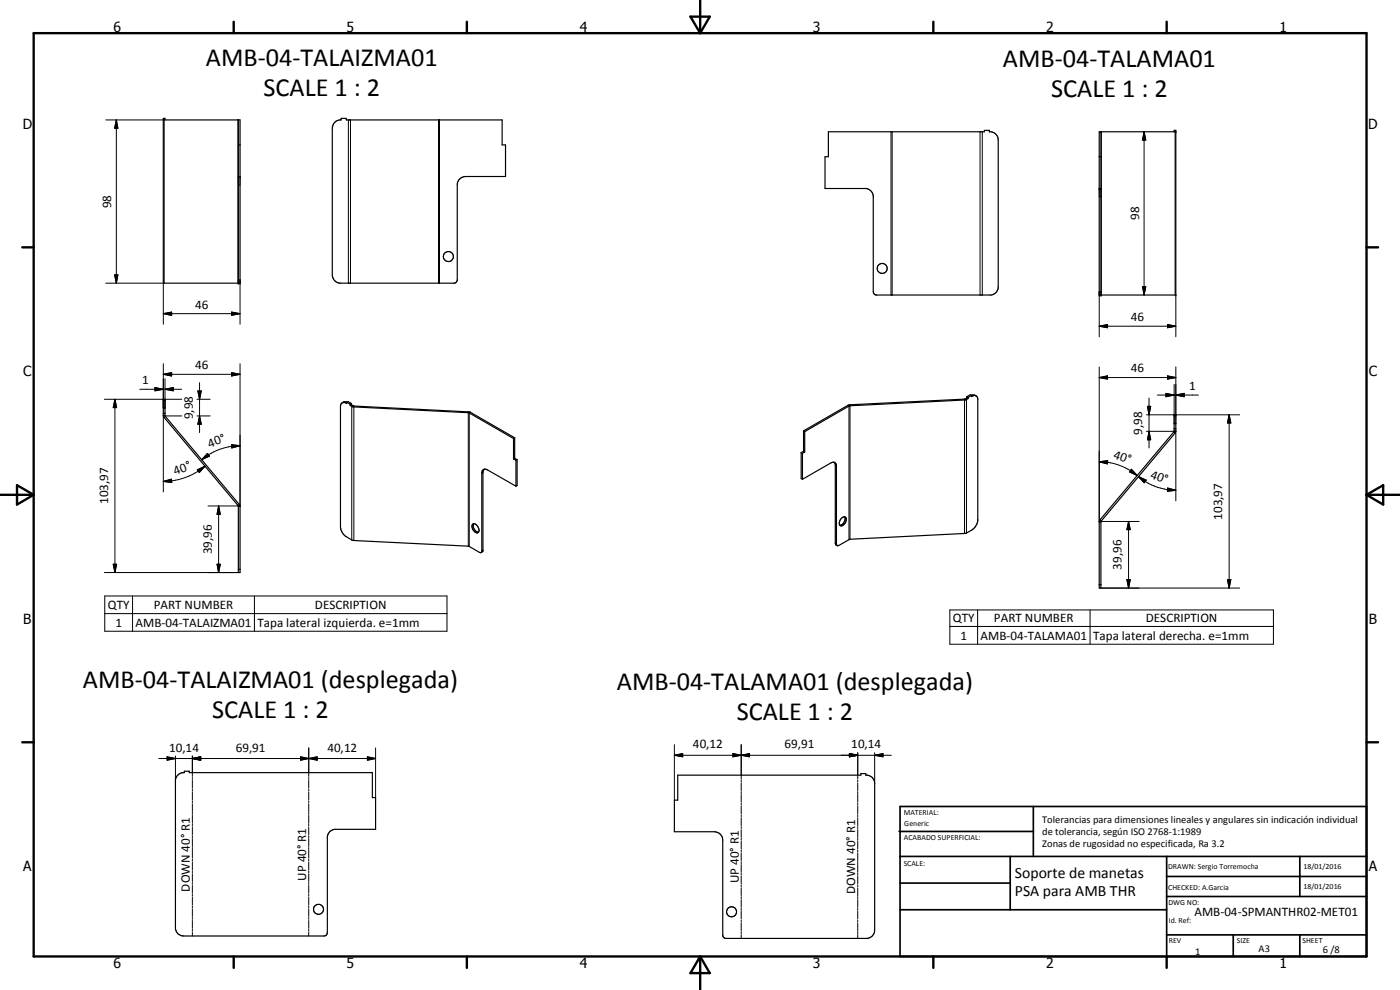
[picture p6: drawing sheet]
<svg xmlns="http://www.w3.org/2000/svg" width="420mm" height="297mm" viewBox="0 0 420 297" stroke-linecap="round" stroke-linejoin="round" font-family="sans-serif">
<g fill="none" stroke="#000" stroke-width=".35">
<path d="M49 36h23v49h-23v-49.5h.5v.5M71.5 36v49M100.4 36.8l.8-.6 1.2-.2v-.5h1.5v.5h46.8v7.5h1v9.5h-12a2.57 2.57 0 0 0-2.5 2.1v28.9l-.3 .8-.5 .2h-34.5a2.57 2.57 0 0 1-2.2-2.5v-44zM248.6 39.5h46.8v-.4h1.5v.4a2.46 2.46 0 0 1 2.7 2.5v44a2.49 2.49 0 0 1-2.1 2.5h-34.6l-.4-.2-.4-.8v-28.8a2.55 2.55 0 0 0-2.1-2.1h-12.4v-9.6h1zM330.4 39.5v49M352.4 39.5v-.4h.5v49.4h-23v-49h23M71.5 43.5h.5M71.5 53h.5M329.9 56.6h.5M329.9 47h.5M49 119.8h.5l.1 5.2 22.3 26.5 .1 20.3h-.5v-20l-22.4-26.7zM290.1 119l.4 .3"/>
<path d="M290.1 119v.4M290.1 119.4l.4 .2M290.1 119.4l-.7 .4-34.8 1.7-13.4 7.8M290.5 119.3v.3M290.5 119.6l-.8 .4-34.6 1.8-13.6 7.7M291.5 118.6l.7-.1 .7 .3M291.6 118.6l-.4-.2-1.1 .6M291.6 118.6v.4a1.06 1.06 0 0 1 1.1-.3 1.06 1.06 0 0 1 .7 1v36.8a4.2 4.2 0 0 1-1.7 2.5l-2 1.1-34.6 1.7-3.8 1.9-.3-.5v-23.5a1.01 1.01 0 0 0-.6-1 1.01 1.01 0 0 0-1.1 .2l-8.5 4.9M291.6 118.6l-1.1 .7M49 122.5h.5M49 124h.5M104 120.7l.4-.2 1.1 .6"/>
<path d="M104 120.7l1.1 .6M104 120.7v.4a1.08 1.08 0 0 0-1.1-.3 1.08 1.08 0 0 0-.7 1l.1 36.8a3.6 3.6 0 0 0 1.7 2.4l2.2 1.2 34.3 1.7 3.8 1.9 .3-.5v-23.6a1.04 1.04 0 0 1 .6-.9 1.04 1.04 0 0 1 1.1 .2l8.5 4.9M104.1 120.7l-.9-.1-.5 .3M105.1 121.3v.4M105.1 121.7l.8 .4 34.6 1.7 13.6 7.8M105.5 121.1l-.4 .2M105.5 121.1v.4M105.5 121.5l-.4 .2M105.5 121.5l.7 .3 34.8 1.8 13.5 7.8M154.1 131.6v6.1M154.1 137.7l.7 .4M154.5 131.4v6.1"/>
<path d="M154.5 131.4l-.4 .2M154.5 137.5l.7 .4M154.5 137.5l-.4 .2M154.8 138.1v7.8M155.2 137.9v7.8l-.4 .2M155.2 137.9l-.4 .2M240.4 135.8v7.8l.4 .2M240.4 135.8l.4 .2M240.8 136v7.8M241.2 129.3v6.1M241.2 129.3l.3 .2M241.2 135.4l-.8 .4"/>
<path d="M241.2 135.4l.3 .2M241.5 129.5v6.1M241.5 135.6l-.7 .4M250.3 138.7l.4 .8v23.6l.1 .3 .5 .3M352.4 124.5h.5v5l-.2 .4-22.3 26.6v19.9h-.5l.1-20.2 22.3-26.6zM352.4 127.1h.5M352.4 128.6h.5M142.1 157.1a1.9 1.9 0 0 1 1.5 2.6M142.1 157.1a1.36 1.36 0 0 0 .2 2.3l.6 .5 .7-.2M142.1 157.1a1.92 1.92 0 0 0 1.3 2.6h.2M145.3 140.8l-.4 .8v23.7l-.5 .5M252.5 155.5l1-.4a1.7 1.7 0 0 1-.8 2.7 .87 .87 0 0 1-.9-.5 .87 .87 0 0 1 .2-1z"/>
<path d="M253.5 155.1a1.97 1.97 0 0 1-1.5 2.5M71.5 170.8h.5M329.9 175.4h.5M53.2 232.7l1.2-.8 .9-.1v-.4h1.5v.4h54.9v7.5h1v9.5h-12.3a2.53 2.53 0 0 0-2.2 2.2v28.8l-.5 1h-42.6a2.47 2.47 0 0 1-2.4-2.1v-44.7zM203.4 232.6h54.9v-.5h1.5v.5a2.46 2.46 0 0 1 2.7 2.5v44a2.47 2.47 0 0 1-2.2 2.5l-42.8-.1-.5-.5-.1-.5v-28.4a2.52 2.52 0 0 0-2.5-2.5h-12v-9.5h1z"/>
<circle cx="134.6" cy="77" r="1.5"/>
<circle cx="264.8" cy="80.5" r="1.49"/>
<circle cx="95.6" cy="272.8" r="1.5"/>
<circle cx="219.6" cy="273.6" r="1.5"/>
</g>
<g fill="#000">
<circle cx="330.4" cy="39.5" r=".18"/>
<circle cx="352.9" cy="39.5" r=".18"/>
<circle cx="329.9" cy="56.6" r=".18"/>
<circle cx="330.4" cy="56.6" r=".18"/>
<circle cx="71.5" cy="85" r=".18"/>
<circle cx="72" cy="85" r=".18"/>
<circle cx="329.9" cy="88.5" r=".18"/>
<circle cx="330.4" cy="88.5" r=".18"/>
<circle cx="352.9" cy="88.5" r=".18"/>
<circle cx="49" cy="119.8" r=".18"/>
<circle cx="49.5" cy="119.8" r=".18"/>
<circle cx="352.4" cy="124.5" r=".18"/>
<circle cx="352.9" cy="124.5" r=".18"/>
</g>
<g fill="none" stroke="#000" stroke-width=".3">
<path d="M31.7 36h17.6v49h-17.6M34.9 36l.5 2.5h-1zM34.9 36v49M71.4 36v49M104.6 36v49M105.2 36v49M131.6 36v49M131.9 36v49M267.4 39.5v49M267.7 39.5v49M294.1 39.5v49M294.8 39.5v49"/>
<path d="M330.5 39.5v49M343.4 39.5l.5 2.5h-1zM343.4 39.5v49M352.7 39.5v49M71.5 55.5h.5M329.9 59.1h.5M34.4 82.5h1l-.5 2.5zM49 94.1l2.5-.5v1zM49 85v12.3M49 94.1h23M69.5 93.6l2.5 .5-2.5 .5zM71.5 84h.5v13.3"/>
<path d="M329.9 97.9l2.5-.5v.9zM329.9 97.9h23M330.4 87.5h-.5v13.5M342.9 86h1l-.5 2.5zM350.4 97.4l2.5 .5-2.5 .4zM352.9 88.5v12.5M31.3 119.8h17.7M34.5 119.8l.5 2.5h-1zM34.5 119.8v52M41.9 116.8h12.6M46.5 116.3l2.5 .5-2.5 .5zM49 112.3l2.5-.5v1z"/>
<path d="M49 112.3h23M49 109.1v13.4M49.5 116.8l2.5-.5v1zM49.5 119.8h5.1M49.5 113.6v8.9M59.1 119.8h4M59.4 117.3h1l-.5 2.5zM59.9 114.8v15M69.5 111.8l2.5 .5-2.5 .5zM72 109.1v42.9h-.5M289.4 119.8l.1 40.3M289.7 119.7l.4 .2v40"/>
<path d="M291.6 118.9h.1M329.9 113.3l2.5-.5v.9zM329.9 110.1v46.5h.5M329.9 113.3h23M344.8 119.4v15M347.4 118.5h12.3M349.9 118l2.5 .5-2.5 .5zM350.4 112.8l2.5 .5-2.5 .4zM352.4 115.4v9.1h-8.3M352.9 118.5l2.5-.5v1zM352.9 110.1v14.4h19.2M49 122.3h.5"/>
<path d="M49.5 124.6h-.5v23M49.6 124.8h5M49.6 125l-.3 .3M59.1 124.8h4M59.9 124.8l.5 2.5h-1zM61.5 139.9a19.7 19.7 0 0 1-12.5 4.5M62.3 136.1l.6 .8-2.4 1zM69.5 133.4l2.5 .3-2.5 .7zM72 133.7a18.2 18.2 0 0 0-11.5 4.2M104 120.9v.1M105.9 121.7l-.3 .2v40.1M106.2 121.8v40.4"/>
<path d="M140.5 123.6v40.3M141.2 123.7l-.4 .2v40.1M250.7 139.7l.3 .3M254.5 121.6l.3 .2v40.1M255.1 121.5v40.3M329.9 138.6l2.5-.4-.1 1zM329.9 138.6a17.8 17.8 0 0 1 11.4 4.1M344.1 129.4h8.3M344.4 121.9h.9l-.5 2.6zM344.8 129.4l.5 2.6h-.9zM352.3 129.6l.4 .3M352.4 129.3h.5v21"/>
<path d="M352.4 126.9h.5M368.9 124.5l.5 2.4h-1zM368.9 124.5v51.9M49 144.4l2.5-.6 .1 1zM59.2 141l2.3-1.1-1.7 1.9zM62.4 151.8h9.1M65.6 151.8l.5 2.5h-1zM65.6 151.8v20M71.8 151.3l-.4 .3M144.9 141.8l-.3 .2M330.1 156l.4 .3M330.4 156.5h11.5"/>
<path d="M338.7 156.5l.5 2.4h-1zM338.7 156.5v19.9M339.5 140.8l1.8 1.9-2.3-1.1zM341.7 143l2.3 1.1-.6 .8zM341.7 143a17.9 17.9 0 0 0 11.2 4.1M350.4 146.4l2.5 .7-2.6 .3zM31.3 171.8h40.2M31.4 178.8h102.7v10.6h-102.7zM34 169.3h1l-.5 2.5zM39.8 178.8v10.6M65.1 169.3h1l-.5 2.5zM76.4 178.8v10.6"/>
<path d="M144.9 165.1l-.3 .2M250.7 163.1l.3 .1M330.4 176.4h41.7M338.2 173.9h1l-.5 2.5zM368.4 173.9h1l-.5 2.5zM31.4 184.1h102.7M285.1 183h97.1v10.3h-97.1zM285.1 188h97.1M293.4 183v10.3M327.1 183v10.3M47.7 227.6h65M50.2 227.1l2.5 .5-2.5 .5z"/>
<path d="M52.7 226.8v7.5M57.7 227.6l2.5-.5v1zM57.7 226.8v6.2M57.7 233.3v.5M57.7 234.1v2.4M57.7 236.8v.6M57.7 237.7v2.3M90.2 227.1l2.5 .5-2.5 .5zM92.7 227.6l2.5-.5v1zM92.7 224.4v8.6M92.7 233.3v.5M92.7 234.1v2.4"/>
<path d="M92.7 236.8v.6M92.7 237.7v2.3M110.3 227.1l2.4 .5-2.4 .5zM112.7 224.4v14.9M202.4 226.6l2.5-.5v1zM202.4 226.6h65.1M202.4 223.4v16.7M220 226.1l2.5 .5-2.5 .5zM222.5 226.6l2.4-.5v1zM222.5 223.4v10.3M222.5 234v.6M222.5 234.9v2.3"/>
<path d="M222.5 237.5v.6M222.5 238.4v2.3M254.9 226.1l2.5 .5-2.5 .5zM257.4 225.8v7.9M257.4 234v.6M257.4 234.9v2.3M257.4 237.5v.6M257.4 238.4v2.3M262.5 226.6l2.5-.5v1zM262.5 225.8v9.3M57.7 240.3v.5M57.7 241.2v2.3"/>
<path d="M57.7 243.8v.5M57.7 244.6v2.4M57.7 247.3v.6M57.7 248.2v2.3M57.7 250.8v.6M57.7 251.6v2.4M57.7 254.3v.6M57.7 255.1v2.4M57.7 257.8v.6M57.7 258.7v2.3M92.7 240.3v.5M92.7 241.2v2.3"/>
<path d="M92.7 243.8v.5M92.7 244.6v2.4M92.7 247.3v.6M92.7 248.2v2.3M92.7 250.8v.6M92.7 251.6v2.4M92.7 254.3v.6M92.7 255.1v2.4M92.7 257.8v.6M92.7 258.7v2.3M222.5 241v.6M222.5 241.9v2.3"/>
<path d="M222.5 244.5v.6M222.5 245.4v2.3M222.5 248v.6M222.5 248.9v2.3M222.5 251.5v.6M222.5 252.4v2.3M222.5 255v.6M222.5 255.9v2.3M222.5 258.5v.6M222.5 259.4v2.3M257.4 241v.6M257.4 241.9v2.3"/>
<path d="M257.4 244.5v.6M257.4 245.4v2.3M257.4 248v.6M257.4 248.9v2.3M257.4 251.5v.6M257.4 252.4v2.3M257.4 255v.6M257.4 255.9v2.3M257.4 258.5v.6M257.4 259.4v2.3M57.7 261.3v.6M57.7 262.2v2.3"/>
<path d="M57.7 264.8v.5M57.7 265.7v2.3M57.7 268.3v.6M57.7 269.2v2.3M57.7 271.8v.6M57.7 272.7v2.3M57.7 275.3v.5M57.7 276.2v2.3M57.7 278.8v.6M57.7 279.7v1.1M92.7 261.3v.6M92.7 262.2v2.3"/>
<path d="M92.7 264.8v.5M92.7 265.7v2.3M92.7 268.3v.6M92.7 269.2v2.3M92.7 271.8v.6M92.7 272.7v2.3M92.7 275.3v.5M92.7 276.2v2.3M92.7 278.8v.6M92.7 279.7v1.1M222.5 262v.6M222.5 262.9v2.3"/>
<path d="M222.5 265.5v.6M222.5 266.4v2.3M222.5 269v.6M222.5 269.9v2.3M222.5 272.5v.6M222.5 273.4v2.3M222.5 276.1v.5M222.5 276.9v2.3M222.5 279.5v.6M257.4 262v.6M257.4 262.9v2.3M257.4 265.5v.6"/>
<path d="M257.4 266.4v2.3M257.4 269v.6M257.4 269.9v2.3M257.4 272.5v.6M257.4 273.4v2.3M257.4 276.1v.5M257.4 276.9v2.3M257.4 279.5v.6M222.5 280.4v1.2M257.4 280.4v1.2"/>
</g>
<g fill="none" stroke="#000" stroke-width=".71">
<path d="M10.1 9.9h400v277.1h-400zM70.1 6.5v3.4M140.1 6.5v3.4M207.2 5h5.8l-2.9 4.9zM210.1 0v9.9M280.1 6.5v3.4M350.1 6.5v3.4M6.7 74.2h3.4M410.1 74.2h3.5M.1 148.5h10M5.1 145.6l5 2.9-5 2.9zM410.1 148.5h10"/>
<path d="M410.1 148.5l5-2.9v5.8zM6.7 222.7h3.4M410.1 222.7h3.5M70.1 287v3.4M140.1 287v3.4M210.1 287v10M210.1 287l2.9 5h-5.8zM280.1 287v3.4M350.1 287v3.4"/>
</g>
<g fill="none" stroke="#000" stroke-width=".51">
<path d="M269.8 249.5h40.3M270.1 242h140v45h-140zM270.1 257h140M303.2 257v16M310.1 242v15M350.1 257v30M390.1 257v12M270.1 265h33.1M270.1 273h80M350.1 269h60M350.1 263h60M350.1 280.5h60"/>
<path d="M370.1 280.5v6.5M390.1 280.5v6.5"/>
</g>
<g fill="#000">
<path d="M34.9 36l.5 2.5h-1zM343.4 39.5l.5 2.5h-1zM34.4 82.5h1l-.5 2.5zM49 94.1l2.5-.5v1zM69.5 93.6l2.5 .5-2.5 .5zM329.9 97.9l2.5-.5v.9zM342.9 86h1l-.5 2.5zM350.4 97.4l2.5 .5-2.5 .4zM46.5 116.3l2.5 .5-2.5 .5zM49 112.3l2.5-.5v1zM49.5 116.8l2.5-.5v1zM59.4 117.3h1l-.5 2.5z"/>
<path d="M69.5 111.8l2.5 .5-2.5 .5zM329.9 113.3l2.5-.5v.9zM349.9 118l2.5 .5-2.5 .5zM350.4 112.8l2.5 .5-2.5 .4zM352.9 118.5l2.5-.5v1zM34.5 119.8l.5 2.5h-1zM59.9 124.8l.5 2.5h-1zM62.3 136.1l.6 .8-2.4 1zM69.5 133.4l2.5 .3-2.5 .7zM329.9 138.6l2.5-.4-.1 1zM344.4 121.9h.9l-.5 2.6zM344.8 129.4l.5 2.6h-.9z"/>
<path d="M368.9 124.5l.5 2.4h-1zM49 144.4l2.5-.6 .1 1zM59.2 141l2.3-1.1-1.7 1.9zM65.6 151.8l.5 2.5h-1zM339.5 140.8l1.8 1.9-2.3-1.1zM338.7 156.5l.5 2.4h-1zM341.7 143l2.3 1.1-.6 .8zM350.4 146.4l2.5 .7-2.6 .3zM34 169.3h1l-.5 2.5zM65.1 169.3h1l-.5 2.5zM338.2 173.9h1l-.5 2.5zM368.4 173.9h1l-.5 2.5z"/>
<path d="M50.2 227.1l2.5 .5-2.5 .5zM57.7 227.6l2.5-.5v1zM90.2 227.1l2.5 .5-2.5 .5zM92.7 227.6l2.5-.5v1zM110.3 227.1l2.4 .5-2.4 .5zM202.4 226.6l2.5-.5v1zM220 226.1l2.5 .5-2.5 .5zM222.5 226.6l2.4-.5v1zM254.9 226.1l2.5 .5-2.5 .5zM262.5 226.6l2.5-.5v1z"/>
</g>
<g font-size="7.9">
<text x="61.8" y="19.8">AMB-04-TALAIZMA01</text>
<text x="301" y="20">AMB-04-TALAMA01</text>
<text x="79.1" y="28.8">SCALE 1 : 2</text>
<text x="315.5" y="29">SCALE 1 : 2</text>
<text x="24.9" y="206.5">AMB-04-TALAIZMA01 (desplegada)</text>
<text x="185.2" y="206.9">AMB-04-TALAMA01 (desplegada)</text>
<text x="63.7" y="215.5">SCALE 1 : 2</text>
<text x="221.1" y="215.9">SCALE 1 : 2</text>
</g>
<g font-size="4.7">
<text x="304.6" y="263.5">Soporte de manetas</text>
<text x="304.6" y="268.9">PSA para AMB THR</text>
</g>
<g font-size="4.2">
<text x="34" y="9.6">6</text>
<text x="104" y="9.6">5</text>
<text x="174" y="9.6">4</text>
<text x="244" y="9.6">3</text>
<text x="314" y="9.6">2</text>
<text x="384" y="9.6">1</text>
<text x="6.8" y="38.7">D</text>
<text x="410.6" y="38.7">D</text>
<text x="7" y="112.9">C</text>
<text x="410.8" y="112.9">C</text>
<text x="7" y="187.1">B</text>
<text x="410.8" y="187.1">B</text>
<text x="7" y="261.4">A</text>
<text x="410.8" y="261.4">A</text>
<text x="34" y="290.4">6</text>
<text x="104" y="290.4">5</text>
<text x="174" y="290.4">4</text>
<text x="244" y="290.4">3</text>
<text x="314" y="290.4">2</text>
<text x="384" y="290.4">1</text>
</g>
<g font-size="3.9">
<text x="33.4" y="62.5" transform="rotate(-90 33.4 62.5)">98</text>
<text x="341.8" y="66.1" transform="rotate(-90 341.8 66.1)">98</text>
<text x="58.5" y="92.6">46</text>
<text x="339.4" y="96.4">46</text>
<text x="58.5" y="110.8">46</text>
<text x="339.4" y="111.7">46</text>
<text x="42.7" y="115.3">1</text>
<text x="356.9" y="117.1">1</text>
<text x="57.9" y="125.8" transform="rotate(-90 57.9 125.8)">9,98</text>
<text x="342.8" y="130.5" transform="rotate(-90 342.8 130.5)">9,98</text>
<text x="62.9" y="134.3" transform="rotate(-20 62.9 134.3)">40°</text>
<text x="334" y="137.3" transform="rotate(20 334 137.3)">40°</text>
<text x="52.6" y="142.5" transform="rotate(-20 52.6 142.5)">40°</text>
<text x="345" y="143.4" transform="rotate(20 345 143.4)">40°</text>
<text x="32.5" y="151.3" transform="rotate(-90 32.5 151.3)">103,97</text>
<text x="366.8" y="155.9" transform="rotate(-90 366.8 155.9)">103,97</text>
<text x="63.6" y="166.3" transform="rotate(-90 63.6 166.3)">39,96</text>
<text x="336.6" y="170.9" transform="rotate(-90 336.6 170.9)">39,96</text>
<text x="32.4" y="182.7">QTY</text>
<text x="46.1" y="182.7">PART NUMBER</text>
<text x="94.5" y="182.7">DESCRIPTION</text>
<text x="34.7" y="188">1</text>
<text x="40.7" y="188">AMB-04-TALAIZMA01</text>
<text x="77.3" y="188.1">Tapa lateral izquierda. e=1mm</text>
<text x="286" y="186.7">QTY</text>
<text x="288.2" y="191.9">1</text>
<text x="294.3" y="191.9">AMB-04-TALAMA01</text>
<text x="298.3" y="186.7">PART NUMBER</text>
<text x="328" y="191.9">Tapa lateral derecha. e=1mm</text>
<text x="343.9" y="186.7">DESCRIPTION</text>
<text x="50.7" y="225.5">10,14</text>
<text x="70.7" y="225.5">69,91</text>
<text x="98.2" y="225.5">40,12</text>
<text x="208" y="224.5">40,12</text>
<text x="235.4" y="224.5">69,91</text>
<text x="255.5" y="224.5">10,14</text>
<text x="57" y="267.5" transform="rotate(-90 57 267.5)">DOWN 40° R1</text>
<text x="91.9" y="264.2" transform="rotate(-90 91.9 264.2)">UP 40° R1</text>
<text x="221.7" y="265" transform="rotate(-90 221.7 265)">UP 40° R1</text>
<text x="256.6" y="268.2" transform="rotate(-90 256.6 268.2)">DOWN 40° R1</text>
<text x="358.5" y="275">AMB-04-SPMANTHR02-MET01</text>
</g>
<g font-size="3.1">
<text x="312.7" y="246.8">Tolerancias para dimensiones lineales y angulares sin indicación individual</text>
<text x="312.7" y="250.4">de tolerancia, según ISO 2768-1:1989</text>
<text x="312.7" y="254">Zonas de rugosidad no especificada, Ra 3.2</text>
<text x="358.7" y="286.5">1</text>
<text x="377.7" y="285.6">A3</text>
<text x="397" y="285.9">6 /8</text>
</g>
<g font-size="2.4">
<text x="271.2" y="244.4">MATERIAL:</text>
<text x="271.3" y="252">ACABADO SUPERFICIAL:</text>
<text x="271.4" y="247.9">Generic</text>
<text x="271.2" y="259.7">SCALE:</text>
<text x="350.6" y="260.8">DRAWN: Sergio Torremocha</text>
<text x="391.2" y="260.6">18/01/2016</text>
<text x="350.6" y="267">CHECKED: A.Garcia</text>
<text x="391.2" y="266.7">18/01/2016</text>
<text x="350.6" y="271.4">DWG NO:</text>
<text x="350.8" y="276.9">Id. Ref:</text>
<text x="350.8" y="282.8">REV</text>
<text x="371.2" y="282.9">SIZE</text>
<text x="390.9" y="282.9">SHEET</text>
</g>
</svg>
